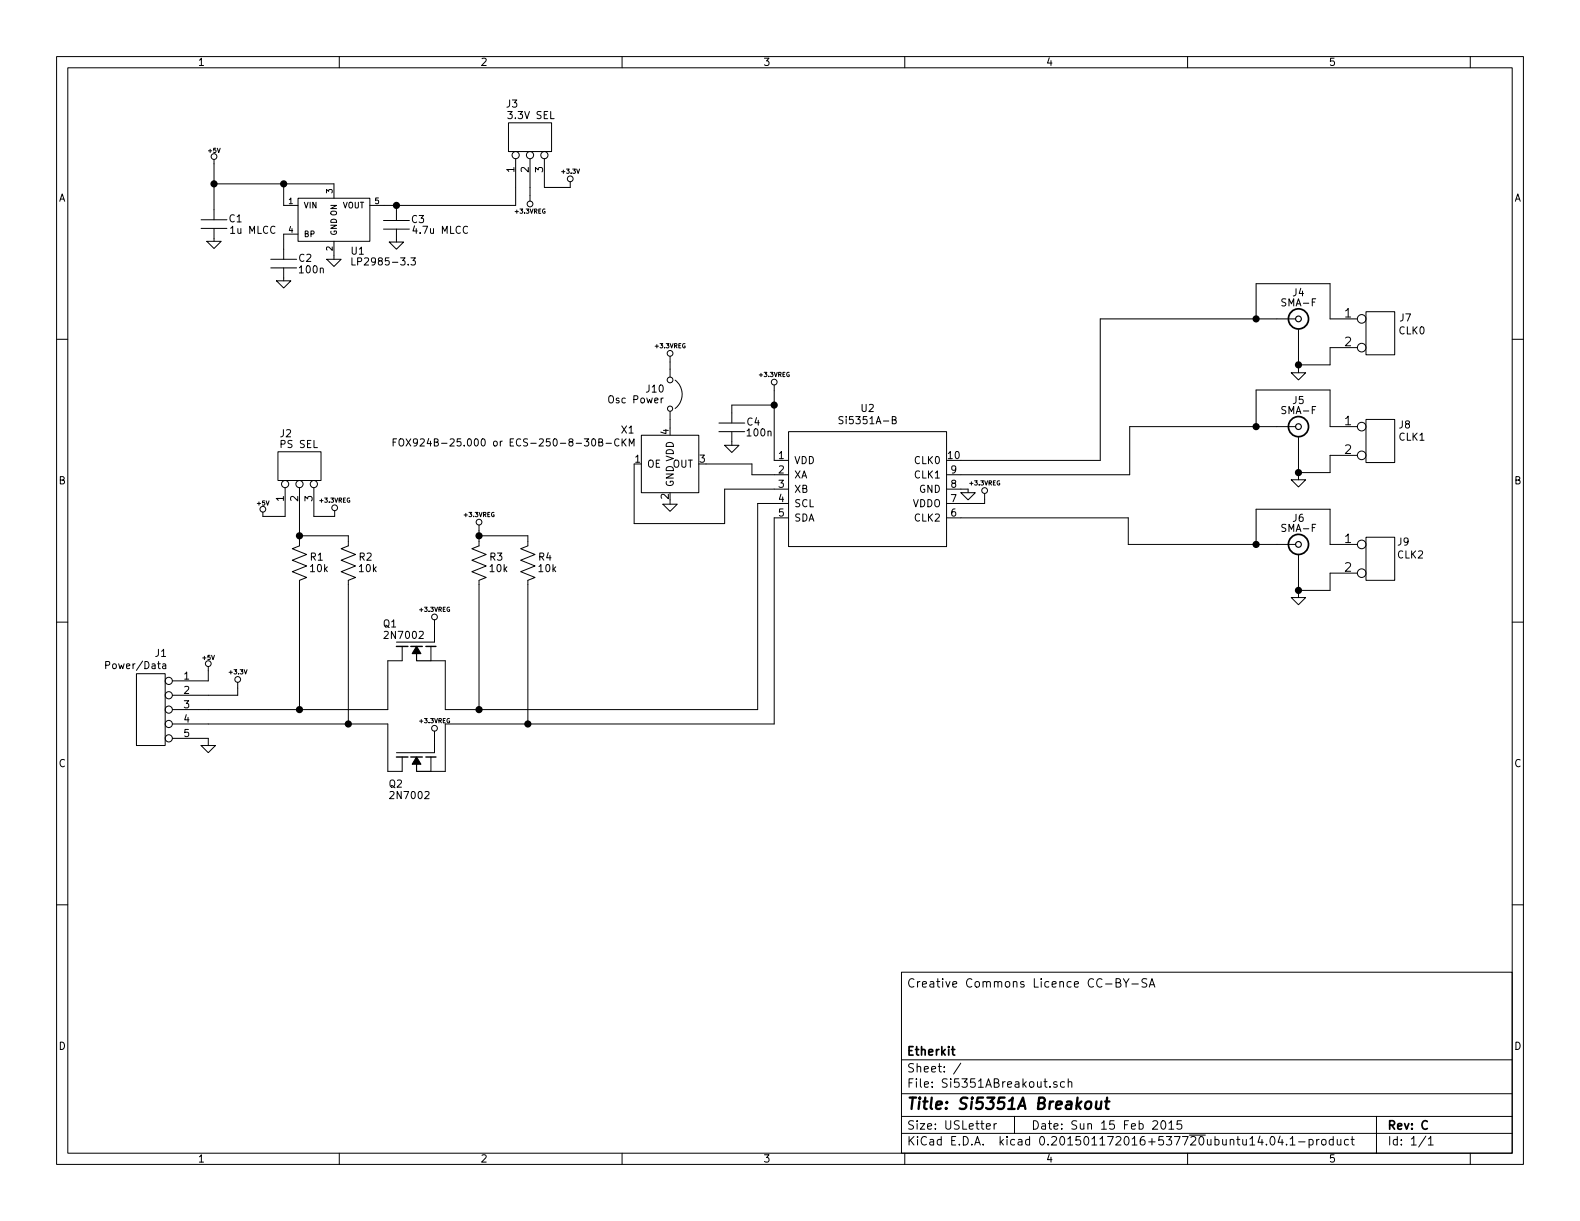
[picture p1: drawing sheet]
<svg xmlns="http://www.w3.org/2000/svg" width="279mm" height="216mm" viewBox="0 0 279 216" stroke-linecap="round" stroke-linejoin="round" font-family="sans-serif">
<g fill="none" stroke="#000" stroke-width=".18">
<path d="M10 10h259.4v195.9h-259.4zM12 12h255.4v191.9h-255.4zM60 10v2M110 10v2M160 10v2M210 10v2M260 10v2M35.6 38.9h4.5M37.8 28.2v10.7M37.8 32.5h21.3v2.6M50.2 32.5v3.8h2.5M52.7 35.1h12.7v7.6h-12.7z"/>
<path d="M67.8 39h4.6M70.1 36.3v2.7M89.9 21.7h7.6v5.1h-7.6zM91.2 28.1v8.2h-25.8M93.7 28.1v7.5M96.3 28.1v5h4.5v-1M10 60h2M35.6 40.4h4.5M36.6 42.7h2.5l-1.3 1.2zM37.8 40.4v2.3M47.9 45.8h4.6M47.9 47.4h4.6"/>
<path d="M48.9 49.7h2.5l-1.2 1.2zM50.2 47.4v2.3M52.7 41.4h-2.5v4.4M57.8 45.8h2.5l-1.2 1.3zM59.1 42.7v3.1M62.2 45.6v1.3h.6M67.8 40.5h4.6M68.8 42.8h2.6l-1.3 1.3zM70.1 40.5v2.3M72.7 45.6h.8l-.5 .5 .4 .1v.5l-.2 .2-.5-.2M222.1 56.4v-6.2h13.1v6.2h4.8M229.1 56.4h-34.5v25h-24.7"/>
<path d="M229.6 58.3v7.6M241.6 55.1h5v7.6h-5zM267.4 60h2M49.1 79.9h7.7v5.1h-7.7zM69.5 78.2h.5M70.1 77.6h-.6v1.3M70.7 77.6h.5a.83 .83 0 0 1-.1 1.3 .44 .44 0 0 1-.5-.5v-.6zM71.8 77.6l.8 1.3M72.6 77.6l-.8 1.3M73.8 78.1l-.2 .3h-.3l-.2-.3 .1-.5h.4l.2 .2a.84 .84 0 0 1-.3 1.1h-.3M107.2 78.4h.9M109.4 77.7a.5 .5 0 0 0-.6 0 .5 .5 0 0 0-.1 .6l.1 .4a.41 .41 0 0 0 .6 0"/>
<path d="M110 77.6v1.3M110.2 78.1l.5 .8M110.7 77.6l-.7 .7M111.3 78.9v-1.3l.4 .9 .4-.9v1.3M113.4 77h10.2v10.1h-10.2zM117.3 70.4l-.4 .2M118.5 63v3.7M118.5 72.8v2.9M119.4 67.2a3.2 3.2 0 0 1 0 5M127.1 74.8h4.6M127.1 76.3h4.6M128.1 78.7h2.6l-1.3 1.3z"/>
<path d="M129.4 76.3v2.4M136.9 68.1v13.3h2.5M136.9 71.6h-7.5v3.2M139.4 76.3h28v20.3h-28zM149.1 73.7l-.7 .1v.3l.5 .3 .2 .3-.3 .2h-.4M157.8 74.2l.6-.1v-.3l-.6-.1v1.2h.5l.1-.1 .1-.3-.3-.3M222.1 75.4v-6.4h13.1v6.4h4.8M228.3 65.9h2.6l-1.3 1.3zM229.1 75.4h-29.3v8.5h-32.4M229.6 77.3v7.5M240 61.5h-4.8v3h-5.6M241.6 74.2h5v7.6h-5z"/>
<path d="M50.4 86.2v5.1h-3.9v-.7M53 94.7h8.6v1.8l-1.3 .5 2.6 1-2.6 1.1 2.6 1-2.6 1 2.6 1-1.3 .5v25.4M53 86.2v10.3l-1.3 .5 2.5 1-2.5 1.1 2.5 1-2.5 1 2.5 1-1.2 .5v22.9M55.5 86.2v5.1h3.7v-1M84.7 94.7h8.6v1.8l-1.2 .5 2.5 1-2.5 1.1 2.5 1-2.5 1 2.5 1-1.3 .5v25.4M84.7 92.8v3.7l-1.3 .5 2.6 1-2.6 1.1 2.6 1-2.6 1 2.6 1-1.3 .5v22.9M112.1 82v10.6h16v-6.1h11.3M117.2 89.2h2.6l-1.3 1.2zM118.5 88.4v.8M124.8 82h8.2v1.9h6.4M139.4 89h-5.4v36.5h-55.3v-8.7h-2.5v-2.5M139.4 91.6h-2.5v36.4h-58.2v8.4h-2.5v-2.5"/>
<path d="M167.4 86.5h3.8v.6M167.4 91.6h32.1v4.7h29.6M169.9 87.1h2.6l-1.3 1.3zM174.1 87.2v1.8h-6.7M222.1 96.3v-6.3h13.1v6.3h4.8M228.3 84.8h2.6l-1.3 1.3zM229.6 98.2v7.5M240 80.5h-4.8v3.1h-5.6M241.6 95h5v7.6h-5zM10 110h2M18.7 117.6h.6l.1-.5-.7-.1v1.2M24.1 119.1h5.1v12.7h-5.1z"/>
<path d="M28.8 117.4h.5v.8M29.3 117.7l-.5 .1-.1 .1 .2 .3h.4M36.8 117.9v2.5h-6.3M71.1 114.3v2.5h-2.5v8.7h-38.1M76.8 109.6v3.9h-6.7M228.3 105.7h2.6l-1.3 1.2zM240 101.3h-4.8v3.1h-5.6M267.4 110h2M30.5 128h38.1v8.4h2.5v-2.5M30.5 130.6h6.3v1.2M35.6 131.8h2.5l-1.3 1.3zM42 120.7v2.2h-11.5"/>
<path d="M76.8 129.3v3.8h-6.7M10 160h2M267.4 160h2M159.4 171.9h108v32h-108zM197.4 173.8h.5l.2-.2v-.3l-.2-.2h-.5v1.4h.5l.3-.2a.41 .41 0 0 0-.3-.5M198.7 173.1l.4 .7 .5-.7M199.1 173.8v.7M200.2 174h1.1M202.8 173.1h-.6l-.3 .2 .1 .3 .7 .4v.4a.62 .62 0 0 1-.8 .1M203.2 174.5l.5-1.4 .5 1.4M203.4 174.1h.7M159.4 197.4h108"/>
<path d="M159.4 193.4h108M159.4 187.4h108M169.9 188l-1.3 1.9M174.4 199.2l.7-.2v-.2l-.4-.1-.3 .2 .1 .7h.6M175.8 198.7v1M176.2 198.7l-.4 .3M179.4 197.4v3M185.7 192.1v.2M186.9 191.3a.37 .37 0 0 0-.6 .2l.1 .2 .5 .1 .1 .2-.3 .3-.4-.1M188.2 191.3h-.4l-.3 .2 .1 .6 .2 .2 .4-.1M188.9 191.4l.2-.1h.4v1M188.9 190.8v1.5"/>
<path d="M203.9 198.3l.2-.1h.3l.3 .4-.9 1.1h.9M205.4 198.3l.2-.1a.81 .81 0 0 1 .6 .6 .81 .81 0 0 1-.3 .8l-.1 .1a.79 .79 0 0 1-.4-1.4zM206.7 198.6l.4-.4v1.5M206.7 199.7h.9M208.9 198.2h-.7l-.1 .7 .3-.1h.4l.2 .2-.1 .5-.2 .2-.6-.2M243.4 197.4v6.5M60 203.9v2M110 203.9v2M159.4 200.4h108M160 203.9v2M210 203.9v2M224.8 201h.1a.81 .81 0 0 1 .6 .6 .81 .81 0 0 1-.3 .8l-.1 .1a.8 .8 0 0 1-.6-.7 .8 .8 0 0 1 .3-.8z"/>
<path d="M226.4 200.9l-.4 1.1h.9M226.7 201.5v1M227.5 202.3v.2M228.1 201.4l.5-.4v1.5M228.1 202.5h.9M229.6 201.9h1.2M231.5 201.5h.4l.3 .3-.1 .6h-.6M231.5 201.5v1.5M232.8 201.5v1M233.3 201.5l-.5 .3M233.8 201.6l.2-.1 .4 .1 .1 .6-.1 .2-.4 .1-.2-.2zM235.8 201.5h-.5l-.2 .3v.5l.2 .2 .5-.1"/>
<path d="M235.8 201v1.5M236.5 201.5l.1 .9 .3 .1 .2-.2M237.1 201.5v1M238.5 201.5h-.5l-.3 .3 .1 .5 .2 .2 .5-.1M238.9 201.5h.6M239.1 201v1.3l.4 .2M252.1 200.9l-1.2 1.9M252.6 201.4l.4-.4v1.5M252.6 202.5h.8M260 203.9v2"/>
<circle cx="37.8" cy="27.7" r=".51"/>
<circle cx="91.2" cy="27.4" r=".63"/>
<circle cx="93.7" cy="27.4" r=".63"/>
<circle cx="93.7" cy="36.1" r=".51"/>
<circle cx="96.3" cy="27.4" r=".63"/>
<circle cx="100.8" cy="31.6" r=".51"/>
<circle cx="240.8" cy="56.4" r=".76"/>
<circle cx="118.5" cy="72.3" r=".46"/>
<circle cx="118.5" cy="67.2" r=".51"/>
<circle cx="118.5" cy="62.5" r=".51"/>
<circle cx="136.9" cy="67.6" r=".51"/>
<circle cx="240.8" cy="75.4" r=".76"/>
<circle cx="240.8" cy="61.5" r=".76"/>
<circle cx="46.5" cy="90" r=".51"/>
<circle cx="50.4" cy="85.6" r=".63"/>
<circle cx="53" cy="85.6" r=".63"/>
<circle cx="55.5" cy="85.6" r=".63"/>
<circle cx="59.2" cy="89.8" r=".51"/>
<circle cx="84.7" cy="92.3" r=".51"/>
<circle cx="174.1" cy="86.7" r=".51"/>
<circle cx="240.8" cy="96.3" r=".76"/>
<circle cx="240.8" cy="80.5" r=".76"/>
<circle cx="36.8" cy="117.3" r=".51"/>
<circle cx="76.8" cy="109.1" r=".51"/>
<circle cx="240.8" cy="101.3" r=".76"/>
<circle cx="29.8" cy="120.4" r=".63"/>
<circle cx="29.8" cy="122.9" r=".63"/>
<circle cx="29.8" cy="128" r=".63"/>
<circle cx="29.8" cy="125.5" r=".63"/>
<circle cx="29.8" cy="130.6" r=".63"/>
<circle cx="42" cy="120.1" r=".51"/>
<circle cx="76.8" cy="128.8" r=".51"/>
</g>
<path d="M192.1 194.9a.51 .51 0 0 1 .5-.2 .51 .51 0 0 1 .4 .4l-.1 .6a.54 .54 0 0 1-.5 .4 .54 .54 0 0 1-.5-.4zM193.9 194.8v1.2a.56 .56 0 0 0 .7-.1M194.8 194.8l-.2 1.3M195.4 194.8h.8M195.8 194.1l-.2 1.7 .1 .2 .3 .1" fill="none" stroke="#000" stroke-width=".41"/>
<g fill="none" stroke="#000" stroke-width=".2">
<path d="M73.7 115.6v1.2h2.5M73.7 135.1v1.3h2.5"/>
<circle cx="229.6" cy="56.4" r=".51"/>
<circle cx="229.6" cy="75.4" r=".51"/>
<circle cx="229.6" cy="96.3" r=".51"/>
</g>
<g fill="none" stroke="#000" stroke-width=".3">
<circle cx="229.6" cy="56.4" r="1.78"/>
<circle cx="229.6" cy="75.4" r="1.78"/>
<circle cx="229.6" cy="96.3" r="1.78"/>
</g>
<path d="M70.1 114.3h2M72.6 114.3h2.1M75.3 114.3h1.8M70.1 133.9h2M72.6 133.9h2.1M75.3 133.9h1.8" fill="none" stroke="#000" stroke-width=".25"/>
<path d="M73.7 114.3l.7 1.3h-1.5zM73.7 133.9l.7 1.2h-1.5z" fill="#000" stroke="#000" stroke-width=".2"/>
<g fill="#000" stroke="#000" stroke-width=".25">
<circle cx="37.8" cy="32.5" r=".51"/>
<circle cx="50.2" cy="32.5" r=".51"/>
<circle cx="70.1" cy="36.3" r=".51"/>
<circle cx="222.1" cy="56.4" r=".51"/>
<circle cx="136.9" cy="71.6" r=".51"/>
<circle cx="222.1" cy="75.4" r=".51"/>
<circle cx="229.6" cy="64.5" r=".51"/>
<circle cx="53" cy="94.7" r=".51"/>
<circle cx="84.7" cy="94.7" r=".51"/>
<circle cx="222.1" cy="96.3" r=".51"/>
<circle cx="229.6" cy="83.6" r=".51"/>
<circle cx="229.6" cy="104.4" r=".51"/>
<circle cx="53" cy="125.5" r=".51"/>
<circle cx="61.6" cy="128" r=".51"/>
<circle cx="84.7" cy="125.5" r=".51"/>
<circle cx="93.3" cy="128" r=".51"/>
</g>
<text font-size="2.8" x="160.4" y="196.2">Title: Si5351A Breakout</text>
<g font-size="2.1">
<text x="237.8" y="56.1">1</text>
<text x="237.8" y="61.2">2</text>
<text x="237.8" y="75.2">1</text>
<text x="237.8" y="80.3">2</text>
<text x="237.8" y="96">1</text>
<text x="237.8" y="101.1">2</text>
<text x="160.4" y="174.6">Creative Commons Licence CC-BY-SA</text>
<text x="160.4" y="189.6">Sheet: /</text>
<text x="160.4" y="186.6">Etherkit</text>
<text x="160.4" y="192.3">File: Si5351ABreakout.sch</text>
<text x="160.4" y="202.5">KiCad E.D.A. kicad 0.201501172016+537720ubuntu14.04.1-product</text>
<text x="160.4" y="199.7">Size: USLetter</text>
<text x="182.4" y="199.7">Date: Sun 15 Feb 2015</text>
<text x="245.4" y="199.7">Rev: C</text>
<text x="245.4" y="202.5">Id: 1/1</text>
</g>
<g font-size="1.8">
<text x="35" y="11.6">1</text>
<text x="85" y="11.6">2</text>
<text x="135" y="11.6">3</text>
<text x="185" y="11.6">4</text>
<text x="235" y="11.6">5</text>
<text x="89.6" y="19">J3</text>
<text x="90.1" y="21">3.3V SEL</text>
<text x="10.4" y="35.6">A</text>
<text x="90.9" y="30.5" transform="rotate(-90 90.9 30.5)">1</text>
<text x="93.5" y="30.5" transform="rotate(-90 93.5 30.5)">2</text>
<text x="96" y="30.5" transform="rotate(-90 96 30.5)">3</text>
<text x="267.8" y="35.6">A</text>
<text x="40.5" y="39.3">C1</text>
<text x="40.9" y="41.3">1u MLCC</text>
<text x="72.8" y="39.4">C3</text>
<text x="73.3" y="41.3">4.7u MLCC</text>
<text x="52.9" y="46.3">C2</text>
<text x="62.1" y="45">U1</text>
<text x="63.2" y="46.9">LP2985-3.3</text>
<text x="53.1" y="48.3">100n</text>
<text x="228.7" y="52.4">J4</text>
<text x="226.8" y="54.2">SMA-F</text>
<text x="247.4" y="59.1">CLK0</text>
<text x="247.6" y="56.8">J7</text>
<text x="107.8" y="71.3">Osc Power</text>
<text x="114.4" y="69.4">J10</text>
<text x="228.7" y="71.4">J5</text>
<text x="49.6" y="77.3">J2</text>
<text x="109.9" y="76.6">X1</text>
<text x="118.2" y="76.8" transform="rotate(-90 118.2 76.8)">4</text>
<text x="132.1" y="75.2">C4</text>
<text x="132.2" y="77.1">100n</text>
<text x="149" y="75">Si5351A-B</text>
<text x="152.3" y="72.8">U2</text>
<text x="226.8" y="73.2">SMA-F</text>
<text x="247.4" y="77.9">CLK1</text>
<text x="247.4" y="75.7">J8</text>
<text x="49.7" y="79.2">PS SEL</text>
<text x="73.9" y="78.9">FOX924B-25.000 or ECS-250-8-30B-CKM</text>
<text x="112.3" y="81.8">1</text>
<text x="114.4" y="82.7">OE</text>
<text x="118.8" y="82.7">OUT</text>
<text x="123.7" y="81.8">3</text>
<text x="137.7" y="81.2">1</text>
<text x="137.7" y="83.7">2</text>
<text x="140.5" y="82">VDD</text>
<text x="161.7" y="82">CLK0</text>
<text x="167.7" y="81.2">10</text>
<text x="168.2" y="83.7">9</text>
<text x="10.4" y="85.6">B</text>
<text x="50.2" y="88.6" transform="rotate(-90 50.2 88.6)">1</text>
<text x="52.7" y="88.6" transform="rotate(-90 52.7 88.6)">2</text>
<text x="55.2" y="88.6" transform="rotate(-90 55.2 88.6)">3</text>
<text x="118.2" y="88.2" transform="rotate(-90 118.2 88.2)">2</text>
<text x="119.1" y="86.1" transform="rotate(-90 119.1 86.1)">GND VDD</text>
<text x="137.7" y="86.2">3</text>
<text x="137.7" y="88.8">4</text>
<text x="140.5" y="84.6">XA</text>
<text x="140.5" y="87.1">XB</text>
<text x="140.5" y="89.7">SCL</text>
<text x="161.3" y="89.7">VDDO</text>
<text x="161.7" y="84.6">CLK1</text>
<text x="162.4" y="87.1">GND</text>
<text x="168.2" y="88.8">7</text>
<text x="168.2" y="86.2">8</text>
<text x="267.8" y="85.6">B</text>
<text x="137.7" y="91.3">5</text>
<text x="140.5" y="92.2">SDA</text>
<text x="161.7" y="92.2">CLK2</text>
<text x="168.2" y="91.3">6</text>
<text x="226.8" y="94">SMA-F</text>
<text x="228.7" y="92.3">J6</text>
<text x="54.9" y="99.1">R1</text>
<text x="54.9" y="101.1">10k</text>
<text x="63.5" y="99.1">R2</text>
<text x="63.6" y="101.1">10k</text>
<text x="86.6" y="99.1">R3</text>
<text x="86.7" y="101.1">10k</text>
<text x="95.3" y="99.1">R4</text>
<text x="95.3" y="101.1">10k</text>
<text x="247.1" y="98.7">CLK2</text>
<text x="247.2" y="96.4">J9</text>
<text x="67.8" y="110.9">Q1</text>
<text x="68.3" y="113">2N7002</text>
<text x="19.2" y="118.3">Power/Data</text>
<text x="27.5" y="116.1">J1</text>
<text x="32.5" y="120.1">1</text>
<text x="32.5" y="122.7">2</text>
<text x="32.5" y="125.2">3</text>
<text x="32.5" y="127.8">4</text>
<text x="32.5" y="130.3">5</text>
<text x="10.4" y="135.6">C</text>
<text x="267.8" y="135.6">C</text>
<text x="68.8" y="139.2">Q2</text>
<text x="69.3" y="141.3">2N7002</text>
<text x="10.4" y="185.6">D</text>
<text x="267.8" y="185.6">D</text>
<text x="35" y="205.5">1</text>
<text x="85" y="205.5">2</text>
<text x="135" y="205.5">3</text>
<text x="185" y="205.5">4</text>
<text x="235" y="205.5">5</text>
</g>
<g font-size="1.4">
<text x="58.8" y="34.2" transform="rotate(-90 58.8 34.2)">3</text>
<text x="51.1" y="36.1">1</text>
<text x="51.1" y="41.1">4</text>
<text x="53.7" y="36.8">VIN</text>
<text x="53.7" y="41.9">BP</text>
<text x="59.6" y="41.7" transform="rotate(-90 59.6 41.7)">GND ON</text>
<text x="60.5" y="36.8">VOUT</text>
<text x="66.3" y="36.1">5</text>
<text x="58.8" y="44.3" transform="rotate(-90 58.8 44.3)">2</text>
</g>
<g font-size="1.1">
<text x="36.9" y="27">+5V</text>
<text x="99.4" y="30.7">+3.3V</text>
<text x="91.2" y="37.7">+3.3VREG</text>
<text x="116" y="61.5">+3.3VREG</text>
<text x="134.4" y="66.6">+3.3VREG</text>
<text x="45.5" y="89.4">+5V</text>
<text x="56.6" y="88.8">+3.3VREG</text>
<text x="171.6" y="85.8">+3.3VREG</text>
<text x="82.2" y="91.4">+3.3VREG</text>
<text x="74.3" y="108.2">+3.3VREG</text>
<text x="35.9" y="116.7">+5V</text>
<text x="40.6" y="119.2">+3.3V</text>
<text x="74.3" y="127.8">+3.3VREG</text>
</g>
</svg>
